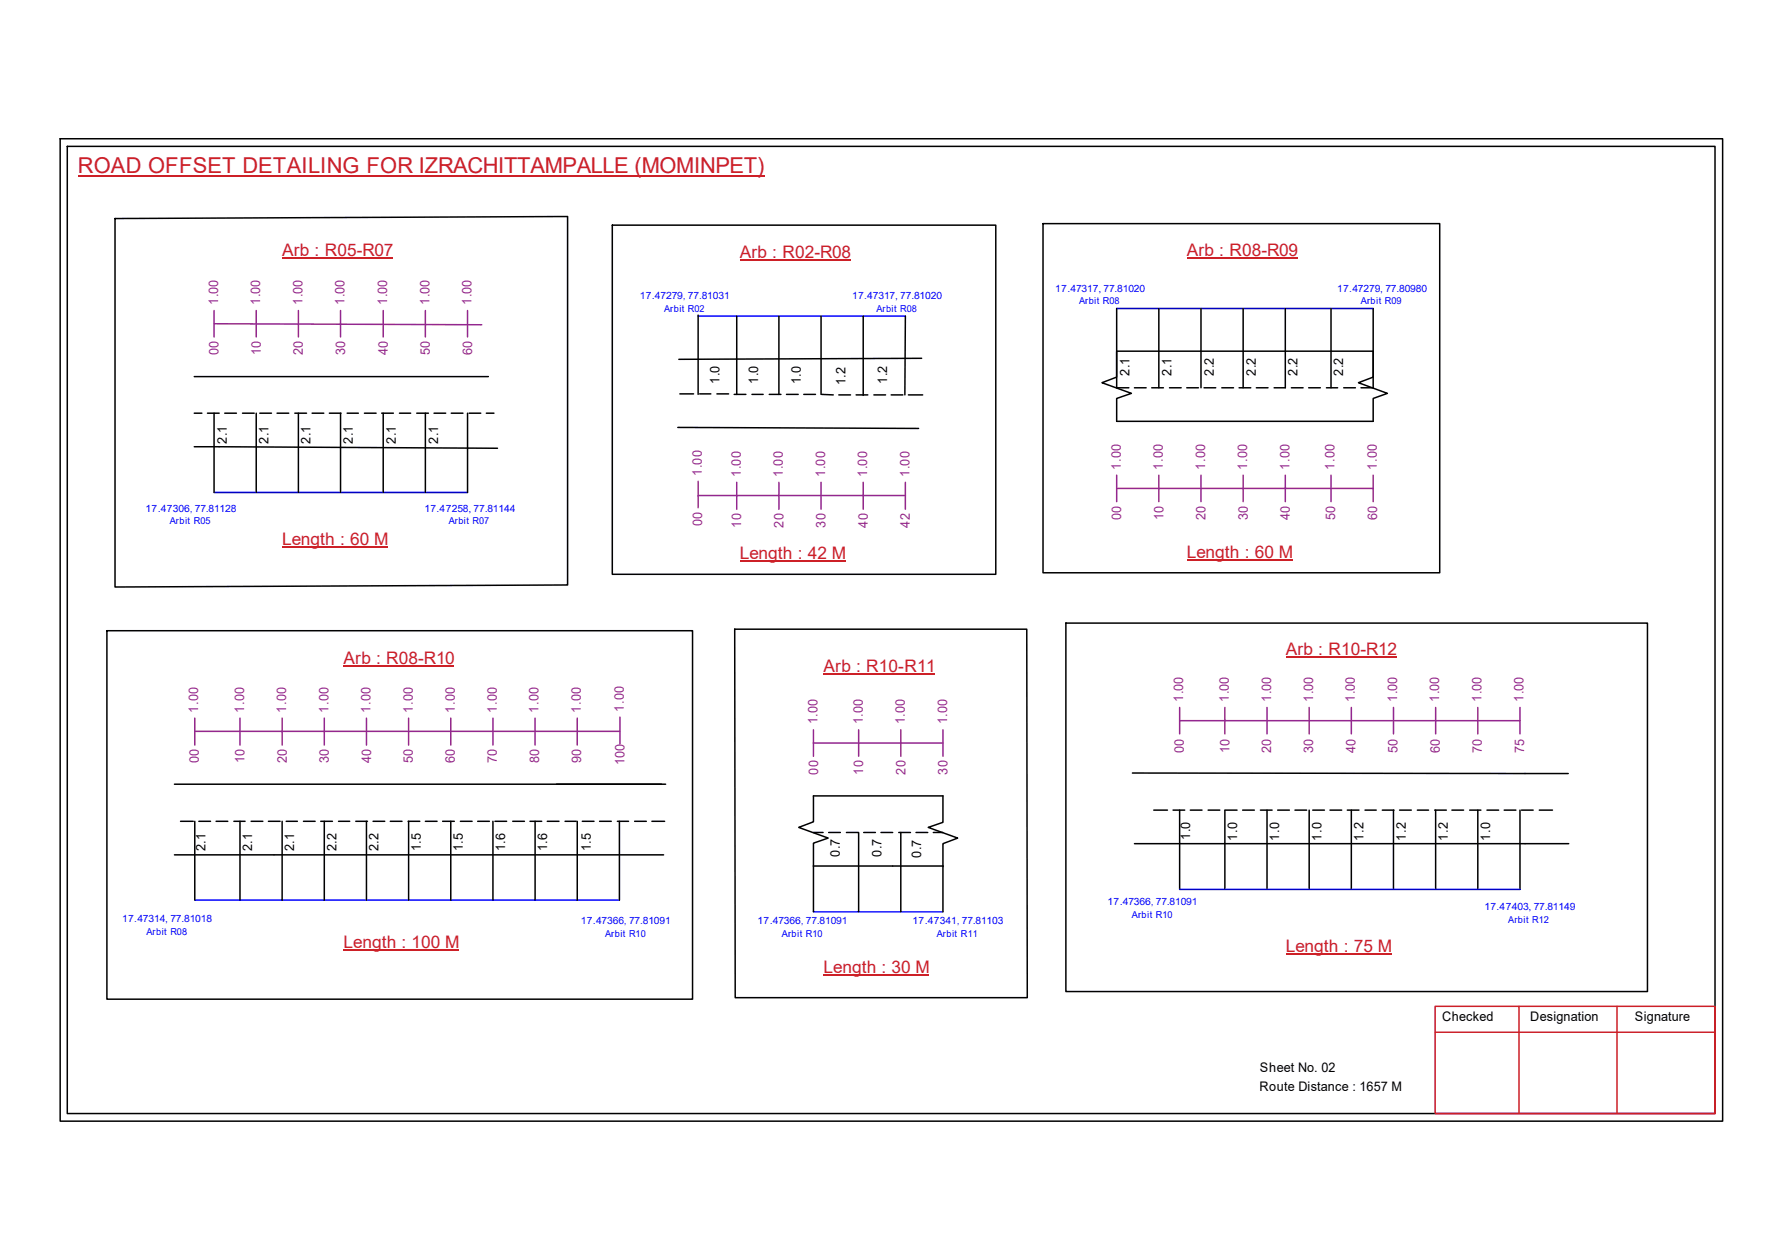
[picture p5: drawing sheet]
<svg xmlns="http://www.w3.org/2000/svg" width="297mm" height="210mm" viewBox="0 0 297 210" stroke-linecap="round" stroke-linejoin="round" font-family="sans-serif">
<g fill="none" stroke="#000" stroke-width=".25">
<path d="M10 23.1h277.1v163.7h-277.1zM11.2 24.4h274.7v161.1h-274.7zM19.2 36.4l75.4-.3v61.4l-75.4 .3zM102.1 37.5h63.9v58.2h-63.9zM173.9 37.3h66.1v58.1h-66.1zM116.4 52.5v13.2M122.8 52.7v13M129.8 52.7v13M136.9 52.7v13M143.9 52.7v13.2M150.9 52.7l-.1 13.1M153.6 59.7l-40.4 .2"/>
<path d="M186.1 58.5h42.8v4.3l-2.5 1 4.9 1.7-2.4 .9v3.8h-42.8v-3.8l2.5-.9-4.9-1.7 2.4-1zM186.1 51.4v13.2h2.1M193.2 51.4v13.2M200.2 51.4v13.2M207.2 51.4v13.2M214.2 51.4v13.2h-1.8M221.9 51.4v13.2M228.9 51.4v13.2h-2M32.4 74.4l50.5 .3M32.4 68.8h1.3M32.4 62.7h49M34.6 68.8h1.9"/>
<path d="M35.7 68.8v13.2M37.5 68.8h1.9M40.4 68.8h2M42.7 68.8v13.2M43.3 68.8h2M46.2 68.8h1.9M49.1 68.8h2M49.7 68.8v13.2M52 68.8h2M54.9 68.8h2M56.8 68.8v13.2M57.9 68.8h1.8"/>
<path d="M60.7 68.8h2M63.6 68.8h2M63.9 68.8v13.2M66.6 68.8h1.8M69.5 68.8h1.9M70.9 68.8v13.2M72.3 68.8h2M75.2 68.8h2M77.9 68.8v13.2M78.2 68.8h1.9M81.1 68.8h1.2M113 71.2l40.1 .2"/>
<path d="M113.3 65.6h2.3M116.6 65.6h1.9M119.5 65.6h2M122.4 65.7h1.9M125.3 65.7h1.9M128.2 65.7h2M131.1 65.7h2M134 65.7h1.9M136.9 65.7l2 .1M139.8 65.8h2M142.7 65.8h1.9M145.7 65.8h1.9"/>
<path d="M148.5 65.8h2M151.4 65.8h2.4M189.1 64.6h1.9M192 64.6h1.9M194.9 64.6h2M197.8 64.6h2M200.7 64.6h1.9M203.7 64.6h1.9M206.5 64.6h2M209.4 64.6h2M215.3 64.6h1.9M218.1 64.6h2"/>
<path d="M221.1 64.6h1.9M224 64.6h1.9M17.8 105.1h97.6v61.4h-97.6zM122.5 104.8h48.7v61.4h-48.6zM177.7 103.8h96.9v61.4h-96.9zM29.1 130.6h81.9M30.1 136.8h2.1M32.5 136.8v13.1M33.1 136.8h2M36 136.8h2M39 136.8h1.8M40 136.8v13.1"/>
<path d="M41.9 136.8h1.9M44.7 136.8h2M47 136.8v13.1M47.7 136.8h1.9M50.6 136.8h1.9M53.5 136.8h1.9M54.1 136.8v13.1M56.4 136.8h1.9M59.3 136.8h2M61.1 136.8v13.1M62.2 136.8h1.9M65.1 136.8h1.9"/>
<path d="M68 136.8h2M68.1 136.8v13.1M70.9 136.8h2M73.8 136.8h1.9M75.1 136.8v13.1M76.7 136.8h2M79.6 136.8h2M82.2 136.8v13.1M82.5 136.8h2M85.5 136.8h1.9M88.3 136.8h2M89.2 136.8v13.1"/>
<path d="M91.2 136.8h2M94.2 136.8h1.9M96.2 136.8v13.1M97.1 136.8h1.9M99.9 136.8h2M102.9 136.8h1.9M103.2 136.8v13.1M105.8 136.8h1.9M108.7 136.8h2.1M135.6 138.7h1.6M138.1 138.7h2M141.1 138.7h1.9"/>
<path d="M143.1 138.7v13.2M144 138.7h1.9M146.9 138.7h1.9M149.8 138.7h2M150.2 138.7v13.2M152.7 138.7h1.9M155.6 138.7h1.6M188.8 128.8l72.6 .1M192.3 135h2.3M195.5 135h2M196.6 135v13.2M198.4 135h2"/>
<path d="M201.4 135h1.9M204.2 135v13.2M204.3 135h1.9M207.1 135h2M210.1 135h1.9M211.2 135v13.2M213 135h1.9M215.9 135h1.9M218.2 135v13.2M218.8 135h2M221.7 135h1.9M224.6 135h1.9"/>
<path d="M225.3 135v13.2M227.5 135h1.9M230.4 135h2M232.3 135v13.2M233.3 135h1.9M236.3 135h1.8M239.1 135h2M239.3 135v13.2M242 135h2M245 135h1.8M246.3 135v13.2M247.9 135h1.9"/>
<path d="M250.7 135h2M253.4 135v13.2M253.6 135h2M256.6 135h2.2M29.1 142.4h81.5M135.6 144.3v-3.8l2.4-.9-4.9-1.8 2.5-.9v-4.3h21.6v4.4l-2.5 .8 4.9 1.8-2.4 .9v3.9M135.6 144.3h21.6v7.6M135.6 144.3v7.6M189.1 140.5h72.4"/>
</g>
<path d="M239.2 167.6h46.7v17.9h-46.7zM239.2 172h46.7M253.2 167.6v17.9M269.5 167.6v17.9" fill="none" stroke="#cc1f26" stroke-width=".25"/>
<path d="M13 29.3h114.4" fill="none" stroke="#cd2027" stroke-width=".25"/>
<path d="M116.4 52.7h34.5M186.1 51.4h42.8M35.7 82h42.2M32.5 149.9h70.7M135.6 151.9h21.6M196.6 148.2h56.8" fill="none" stroke="#00f" stroke-width=".25"/>
<g fill="none" stroke="#93278f" stroke-width=".25">
<path d="M35.7 53.9l44.6 .2M35.7 51.7v4.4M42.7 51.7v4.4M49.7 51.7v4.4M56.8 51.7v4.4M63.9 51.7v4.4M70.9 51.7v4.4M77.9 51.7v4.4M186.1 79.2v4.4M193.2 79.2v4.4M200.2 79.2v4.4M207.2 79.2v4.4"/>
<path d="M214.2 79.2v4.4M221.9 79.2v4.4M228.9 79.2v4.4M116.4 82.5h34.5M116.4 80.2v4.4M122.8 80.3v4.5M129.8 80.3v4.5M136.9 80.3v4.5M143.9 80.3v4.5M150.9 80.3v4.5M186.1 81.4h42.8M32.5 119.6v4.5"/>
<path d="M40 119.6v4.5M47 119.6v4.5M54.1 119.6v4.5M61.1 119.6v4.5M68.1 119.6v4.5M75.1 119.6v4.5M82.2 119.6v4.5M89.2 119.6v4.5M96.2 119.6v4.5M103.3 119.5v4.5M196.6 117.9v4.4M204.2 117.9v4.4"/>
<path d="M211.2 117.9v4.4M218.2 117.9v4.4M225.3 117.9v4.4M232.3 117.9v4.4M239.3 117.9v4.4M246.3 117.9v4.4M253.4 117.9v4.4M32.5 121.8h70.8M135.6 123.8h21.6M135.6 121.6v4.4M143.1 121.6v4.4M150.2 121.6v4.4"/>
<path d="M157.2 121.6v4.4M196.6 120.1h56.8"/>
</g>
<path d="M47 43h18.5M123.3 43.3h18.5M197.8 42.9h18.5M47 91.1h17.6M123.3 93.5h17.6M197.8 93.3h17.6M57.3 111h18.4M137.3 112.4h18.6M214.3 109.4h18.5M57.3 158.2h19.2M214.3 158.9h17.6M137.3 162.5h17.6" fill="none" stroke="#cd2027" stroke-width=".17"/>
<text font-size="3.6" fill="#cd2027" x="13" y="28.9">ROAD OFFSET DETAILING FOR IZRACHITTAMPALLE (MOMINPET)</text>
<g font-size="2.9" fill="#cd2027">
<text x="47" y="42.7">Arb : R05-R07</text>
<text x="123.3" y="43">Arb : R02-R08</text>
<text x="197.8" y="42.6">Arb : R08-R09</text>
<text x="47" y="90.8">Length : 60 M</text>
<text x="123.3" y="93.1">Length : 42 M</text>
<text x="197.8" y="93">Length : 60 M</text>
<text x="57.3" y="110.7">Arb : R08-R10</text>
<text x="137.3" y="112">Arb : R10-R11</text>
<text x="214.3" y="109.1">Arb : R10-R12</text>
<text x="57.3" y="157.9">Length : 100 M</text>
<text x="214.3" y="158.6">Length : 75 M</text>
<text x="137.3" y="162.1">Length : 30 M</text>
</g>
<g font-size="2.2" fill="#93278f">
<text x="36.4" y="50.8" transform="rotate(-90 36.4 50.8)">1.00</text>
<text x="43.4" y="50.8" transform="rotate(-90 43.4 50.8)">1.00</text>
<text x="50.4" y="50.8" transform="rotate(-90 50.4 50.8)">1.00</text>
<text x="57.4" y="50.8" transform="rotate(-90 57.4 50.8)">1.00</text>
<text x="64.6" y="50.8" transform="rotate(-90 64.6 50.8)">1.00</text>
<text x="71.6" y="50.8" transform="rotate(-90 71.6 50.8)">1.00</text>
<text x="78.6" y="50.8" transform="rotate(-90 78.6 50.8)">1.00</text>
<text x="36.4" y="59.2" transform="rotate(-90 36.4 59.2)">00</text>
<text x="43.5" y="59.2" transform="rotate(-90 43.5 59.2)">10</text>
<text x="50.5" y="59.2" transform="rotate(-90 50.5 59.2)">20</text>
<text x="57.5" y="59.2" transform="rotate(-90 57.5 59.2)">30</text>
<text x="64.6" y="59.2" transform="rotate(-90 64.6 59.2)">40</text>
<text x="71.7" y="59.2" transform="rotate(-90 71.7 59.2)">50</text>
<text x="78.7" y="59.2" transform="rotate(-90 78.7 59.2)">60</text>
<text x="117" y="79.2" transform="rotate(-90 117 79.2)">1.00</text>
<text x="123.5" y="79.4" transform="rotate(-90 123.5 79.4)">1.00</text>
<text x="130.5" y="79.4" transform="rotate(-90 130.5 79.4)">1.00</text>
<text x="137.5" y="79.4" transform="rotate(-90 137.5 79.4)">1.00</text>
<text x="144.6" y="79.4" transform="rotate(-90 144.6 79.4)">1.00</text>
<text x="151.6" y="79.4" transform="rotate(-90 151.6 79.4)">1.00</text>
<text x="186.8" y="78.2" transform="rotate(-90 186.8 78.2)">1.00</text>
<text x="193.8" y="78.2" transform="rotate(-90 193.8 78.2)">1.00</text>
<text x="200.9" y="78.2" transform="rotate(-90 200.9 78.2)">1.00</text>
<text x="207.9" y="78.2" transform="rotate(-90 207.9 78.2)">1.00</text>
<text x="214.9" y="78.2" transform="rotate(-90 214.9 78.2)">1.00</text>
<text x="222.5" y="78.2" transform="rotate(-90 222.5 78.2)">1.00</text>
<text x="229.5" y="78.2" transform="rotate(-90 229.5 78.2)">1.00</text>
<text x="117" y="87.6" transform="rotate(-90 117 87.6)">00</text>
<text x="123.6" y="87.9" transform="rotate(-90 123.6 87.9)">10</text>
<text x="130.6" y="87.9" transform="rotate(-90 130.6 87.9)">20</text>
<text x="137.6" y="87.9" transform="rotate(-90 137.6 87.9)">30</text>
<text x="144.6" y="87.9" transform="rotate(-90 144.6 87.9)">40</text>
<text x="151.7" y="87.9" transform="rotate(-90 151.7 87.9)">42</text>
<text x="186.9" y="86.6" transform="rotate(-90 186.9 86.6)">00</text>
<text x="193.9" y="86.6" transform="rotate(-90 193.9 86.6)">10</text>
<text x="201" y="86.6" transform="rotate(-90 201 86.6)">20</text>
<text x="208" y="86.6" transform="rotate(-90 208 86.6)">30</text>
<text x="215" y="86.6" transform="rotate(-90 215 86.6)">40</text>
<text x="222.5" y="86.6" transform="rotate(-90 222.5 86.6)">50</text>
<text x="229.6" y="86.6" transform="rotate(-90 229.6 86.6)">60</text>
<text x="33.1" y="118.7" transform="rotate(-90 33.1 118.7)">1.00</text>
<text x="40.7" y="118.7" transform="rotate(-90 40.7 118.7)">1.00</text>
<text x="47.7" y="118.7" transform="rotate(-90 47.7 118.7)">1.00</text>
<text x="54.7" y="118.7" transform="rotate(-90 54.7 118.7)">1.00</text>
<text x="61.8" y="118.7" transform="rotate(-90 61.8 118.7)">1.00</text>
<text x="68.8" y="118.7" transform="rotate(-90 68.8 118.7)">1.00</text>
<text x="75.8" y="118.7" transform="rotate(-90 75.8 118.7)">1.00</text>
<text x="82.8" y="118.7" transform="rotate(-90 82.8 118.7)">1.00</text>
<text x="89.8" y="118.7" transform="rotate(-90 89.8 118.7)">1.00</text>
<text x="96.8" y="118.7" transform="rotate(-90 96.8 118.7)">1.00</text>
<text x="104" y="118.5" transform="rotate(-90 104 118.5)">1.00</text>
<text x="197.2" y="116.9" transform="rotate(-90 197.2 116.9)">1.00</text>
<text x="204.8" y="116.9" transform="rotate(-90 204.8 116.9)">1.00</text>
<text x="211.9" y="116.9" transform="rotate(-90 211.9 116.9)">1.00</text>
<text x="218.9" y="116.9" transform="rotate(-90 218.9 116.9)">1.00</text>
<text x="225.8" y="116.9" transform="rotate(-90 225.8 116.9)">1.00</text>
<text x="232.9" y="116.9" transform="rotate(-90 232.9 116.9)">1.00</text>
<text x="239.9" y="116.9" transform="rotate(-90 239.9 116.9)">1.00</text>
<text x="246.9" y="116.9" transform="rotate(-90 246.9 116.9)">1.00</text>
<text x="254" y="116.9" transform="rotate(-90 254 116.9)">1.00</text>
<text x="136.3" y="120.7" transform="rotate(-90 136.3 120.7)">1.00</text>
<text x="143.8" y="120.7" transform="rotate(-90 143.8 120.7)">1.00</text>
<text x="150.8" y="120.7" transform="rotate(-90 150.8 120.7)">1.00</text>
<text x="157.9" y="120.7" transform="rotate(-90 157.9 120.7)">1.00</text>
<text x="197.3" y="125.4" transform="rotate(-90 197.3 125.4)">00</text>
<text x="204.9" y="125.4" transform="rotate(-90 204.9 125.4)">10</text>
<text x="211.9" y="125.4" transform="rotate(-90 211.9 125.4)">20</text>
<text x="218.9" y="125.4" transform="rotate(-90 218.9 125.4)">30</text>
<text x="225.9" y="125.4" transform="rotate(-90 225.9 125.4)">40</text>
<text x="233" y="125.4" transform="rotate(-90 233 125.4)">50</text>
<text x="240" y="125.4" transform="rotate(-90 240 125.4)">60</text>
<text x="247" y="125.4" transform="rotate(-90 247 125.4)">70</text>
<text x="254" y="125.4" transform="rotate(-90 254 125.4)">75</text>
<text x="33.1" y="127.2" transform="rotate(-90 33.1 127.2)">00</text>
<text x="40.8" y="127.2" transform="rotate(-90 40.8 127.2)">10</text>
<text x="47.8" y="127.2" transform="rotate(-90 47.8 127.2)">20</text>
<text x="54.8" y="127.2" transform="rotate(-90 54.8 127.2)">30</text>
<text x="61.8" y="127.2" transform="rotate(-90 61.8 127.2)">40</text>
<text x="68.8" y="127.2" transform="rotate(-90 68.8 127.2)">50</text>
<text x="75.8" y="127.2" transform="rotate(-90 75.8 127.2)">60</text>
<text x="82.8" y="127.2" transform="rotate(-90 82.8 127.2)">70</text>
<text x="89.9" y="127.2" transform="rotate(-90 89.9 127.2)">80</text>
<text x="96.9" y="127.2" transform="rotate(-90 96.9 127.2)">90</text>
<text x="104.1" y="127.5" transform="rotate(-90 104.1 127.5)">100</text>
<text x="136.4" y="129" transform="rotate(-90 136.4 129)">00</text>
<text x="143.9" y="129" transform="rotate(-90 143.9 129)">10</text>
<text x="150.9" y="129" transform="rotate(-90 150.9 129)">20</text>
<text x="157.9" y="129" transform="rotate(-90 157.9 129)">30</text>
</g>
<g font-size="2.2">
<text x="119.9" y="63.9" transform="rotate(-90 119.9 63.9)">1.0</text>
<text x="126.4" y="63.9" transform="rotate(-90 126.4 63.9)">1.0</text>
<text x="133.5" y="64" transform="rotate(-90 133.5 64)">1.0</text>
<text x="140.9" y="64.2" transform="rotate(-90 140.9 64.2)">1.2</text>
<text x="147.9" y="63.9" transform="rotate(-90 147.9 63.9)">1.2</text>
<text x="188.3" y="62.7" transform="rotate(-90 188.3 62.7)">2.1</text>
<text x="195.3" y="62.7" transform="rotate(-90 195.3 62.7)">2.1</text>
<text x="202.3" y="62.7" transform="rotate(-90 202.3 62.7)">2.2</text>
<text x="209.3" y="62.7" transform="rotate(-90 209.3 62.7)">2.2</text>
<text x="216.3" y="62.7" transform="rotate(-90 216.3 62.7)">2.2</text>
<text x="223.9" y="62.7" transform="rotate(-90 223.9 62.7)">2.2</text>
<text x="37.8" y="73.9" transform="rotate(-90 37.8 73.9)">2.1</text>
<text x="44.7" y="73.9" transform="rotate(-90 44.7 73.9)">2.1</text>
<text x="51.8" y="73.9" transform="rotate(-90 51.8 73.9)">2.1</text>
<text x="58.8" y="73.9" transform="rotate(-90 58.8 73.9)">2.1</text>
<text x="66" y="73.9" transform="rotate(-90 66 73.9)">2.1</text>
<text x="73" y="73.9" transform="rotate(-90 73 73.9)">2.1</text>
<text x="34.2" y="141.8" transform="rotate(-90 34.2 141.8)">2.1</text>
<text x="42" y="141.8" transform="rotate(-90 42 141.8)">2.1</text>
<text x="49.1" y="141.8" transform="rotate(-90 49.1 141.8)">2.1</text>
<text x="56.1" y="141.8" transform="rotate(-90 56.1 141.8)">2.2</text>
<text x="63.1" y="141.8" transform="rotate(-90 63.1 141.8)">2.2</text>
<text x="70.1" y="141.8" transform="rotate(-90 70.1 141.8)">1.5</text>
<text x="77.2" y="141.8" transform="rotate(-90 77.2 141.8)">1.5</text>
<text x="84.2" y="141.8" transform="rotate(-90 84.2 141.8)">1.6</text>
<text x="91.2" y="141.8" transform="rotate(-90 91.2 141.8)">1.6</text>
<text x="98.5" y="141.8" transform="rotate(-90 98.5 141.8)">1.5</text>
<text x="140" y="142.7" transform="rotate(-90 140 142.7)">0.7</text>
<text x="146.9" y="142.7" transform="rotate(-90 146.9 142.7)">0.7</text>
<text x="153.5" y="142.9" transform="rotate(-90 153.5 142.9)">0.7</text>
<text x="198.4" y="140" transform="rotate(-90 198.4 140)">1.0</text>
<text x="206.2" y="140" transform="rotate(-90 206.2 140)">1.0</text>
<text x="213.2" y="140" transform="rotate(-90 213.2 140)">1.0</text>
<text x="220.3" y="140" transform="rotate(-90 220.3 140)">1.0</text>
<text x="227.3" y="140" transform="rotate(-90 227.3 140)">1.2</text>
<text x="234.3" y="140" transform="rotate(-90 234.3 140)">1.2</text>
<text x="241.3" y="140" transform="rotate(-90 241.3 140)">1.2</text>
<text x="248.4" y="140" transform="rotate(-90 248.4 140)">1.0</text>
<text x="240.4" y="170.1">Checked</text>
<text x="255.1" y="170.1">Designation</text>
<text x="272.5" y="170.1">Signature</text>
<text x="210" y="178.6">Sheet No. 02</text>
<text x="209.9" y="181.7">Route Distance : 1657 M</text>
</g>
<g font-size="1.7" fill="#00f">
<text x="106.6" y="49.9">17.47279, 77.81031</text>
<text x="142" y="49.9">17.47317, 77.81020</text>
<text x="175.9" y="48.6">17.47317, 77.81020</text>
<text x="222.9" y="48.6">17.47279, 77.80980</text>
<text x="24.3" y="85.3">17.47306, 77.81128</text>
<text x="70.7" y="85.3">17.47258, 77.81144</text>
<text x="20.4" y="153.7">17.47314, 77.81018</text>
<text x="96.8" y="153.9">17.47366, 77.81091</text>
<text x="126.3" y="153.9">17.47366, 77.81091</text>
<text x="152.1" y="153.9">17.47341, 77.81103</text>
<text x="184.6" y="150.8">17.47366, 77.81091</text>
<text x="247.4" y="151.6">17.47403, 77.81149</text>
</g>
<g font-size="1.6" fill="#00f">
<text x="110.7" y="52">Arbit R02</text>
<text x="146.1" y="52">Arbit R08</text>
<text x="179.9" y="50.7">Arbit R08</text>
<text x="226.9" y="50.7">Arbit R09</text>
<text x="28.3" y="87.4">Arbit R05</text>
<text x="74.8" y="87.4">Arbit R07</text>
<text x="24.4" y="155.8">Arbit R08</text>
<text x="188.7" y="153">Arbit R10</text>
<text x="251.4" y="153.8">Arbit R12</text>
<text x="100.9" y="156">Arbit R10</text>
<text x="130.3" y="156">Arbit R10</text>
<text x="156.2" y="156">Arbit R11</text>
</g>
</svg>
